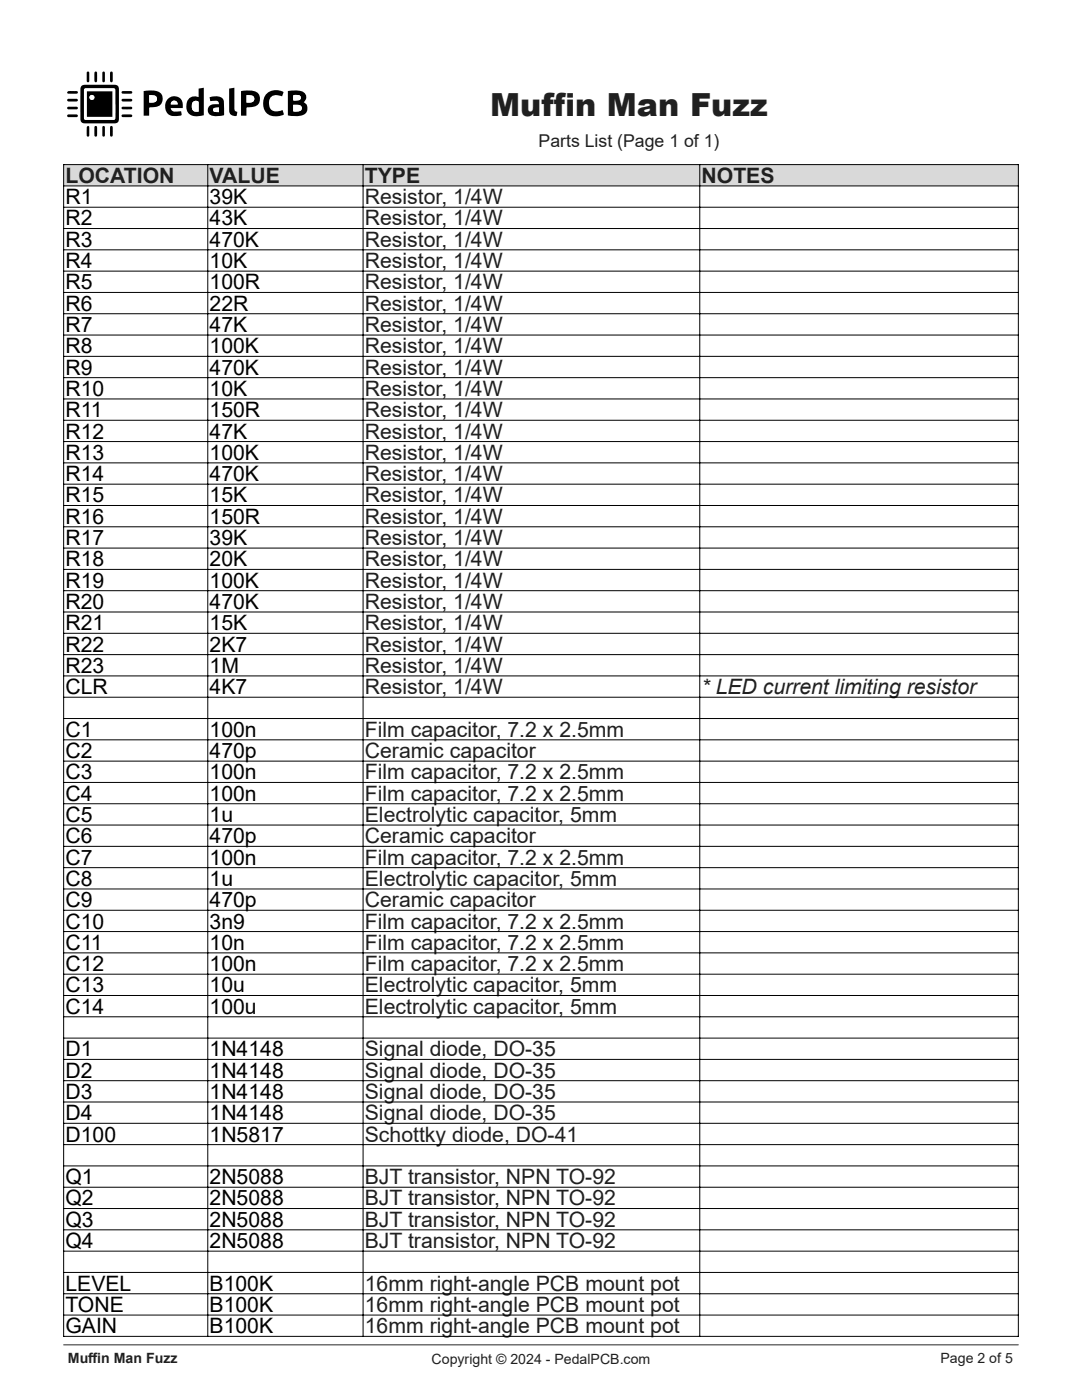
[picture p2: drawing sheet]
<svg xmlns="http://www.w3.org/2000/svg" width="216mm" height="279mm" viewBox="0 0 216 279" stroke-linecap="round" stroke-linejoin="round" font-family="sans-serif">
<path d="M12.7 268.4h190.5" fill="none" stroke="#231f20" stroke-width=".2"/>
<path d="M12.7 12.7v16.4h49.3v-16.4zM16.3 17.1a3.5 3.5 0 0 0-.3 2.2v3a3.4 3.4 0 0 0 .3 2.1 3.5 3.5 0 0 0 2.1 .2h3a3.5 3.5 0 0 0 2.1-.2l.2-.7v-5.4a.99 .99 0 0 0-.9-1.4h-4.4a3.5 3.5 0 0 0-2.1 .2zM57.4 18.2v4.8l1.6 .2a1.84 1.84 0 0 0 2.3-1.7 1.09 1.09 0 0 0-.7-1.1 1.31 1.31 0 0 0 .4-1.5 1.31 1.31 0 0 0-1.4-.8zM39.6 17.7v1.7a1.77 1.77 0 0 0-1.9 .3 1.77 1.77 0 0 0-.5 1.8 1.92 1.92 0 0 0 2.5 1.7l1-.2v-5.5zM28.7 18.2v4.9h1.1v-1.6l.2-.1a1.92 1.92 0 0 0 2.5-1.9 1.67 1.67 0 0 0-1.9-1.4zM48.1 18.2v4.9h1.1v-1.6a4.5 4.5 0 0 0 2.2-.6 1.7 1.7 0 0 0 .3-2 1.7 1.7 0 0 0-1.8-.8zM53.1 18.8a2.66 2.66 0 0 0-.3 3.2 2.66 2.66 0 0 0 3 1.2l.9-.4-.3-.8a1.79 1.79 0 0 1-2.6-.6l-.1-.3a1.58 1.58 0 0 1 .5-1.8 1.58 1.58 0 0 1 1.8-.1h.3l.3-.8a2.76 2.76 0 0 0-3.5 .4zM33.6 19.7a2.03 2.03 0 0 0-.4 2.5 2.03 2.03 0 0 0 2.4 .9l.6-.1-.1-.8-.9 .1a.86 .86 0 0 1-1.1-.7h2.4a1.78 1.78 0 0 0-.7-2.1 1.78 1.78 0 0 0-2.2 .2zM41.8 19.4l.2 .8 .8-.1a.64 .64 0 0 1 .9 .7 1.94 1.94 0 0 0-2.2 .8 1.21 1.21 0 0 0 1.4 1.6l1.8-.2v-2.2a1.44 1.44 0 0 0-2-1.6zM45.7 17.7v3.8a1.19 1.19 0 0 0 .3 1.3 1.19 1.19 0 0 0 1.2 .3l.2-.8a.59 .59 0 0 1-.6-.7v-4.1zM13.4 19.8v.3l.3 .2h1.5l.3-.3-.3-.3zM24.3 19.8v.3l.3 .2h1.5l.3-.3-.3-.3zM13.4 23v.3l.3 .1h1.5l.3-.3-.3-.3zM24.3 22.9v.4l.3 .1h1.5l.3-.3-.3-.3zM18.9 25.2l-.1 1.8 .3 .3 .2-.1 .1-.2v-1.5l-.1-.3zM18.9 14.3l-.1 1.8 .3 .3 .3-.3v-1.5l-.1-.3zM24.3 18.3v.3l.2 .1h1.6l.3-.3-.3-.2zM24.3 21.4v.3l.2 .1h1.6l.3-.3-.3-.2zM22.1 14.3l-.1 1.8 .2 .3 .3-.3v-1.5l-.1-.3zM22.1 25.2l-.1 1.8 .2 .3 .3-.3v-1.6l-.1-.2zM13.4 21.4v.3l.3 .1h1.5l.3-.2-.3-.3zM13.5 18.3l-.1 .3 .3 .1h1.5l.3-.3-.3-.2zM20.5 14.3l-.1 1.8 .3 .3 .2-.3v-1.5l-.1-.3zM17.4 25.2l-.1 1.8 .3 .3 .2-.3v-1.6l-.1-.2zM17.4 14.3l-.1 1.8 .3 .3 .2-.3v-1.5l-.1-.3zM20.5 25.2l-.1 1.8 .3 .3 .2-.3v-1.6l-.1-.2z" fill-rule="evenodd" fill="#fff"/>
<g fill="#000">
<path d="M13.5 18.3l1.7-.1 .3 .2-.3 .3h-1.5l-.3-.1z" fill-rule="evenodd"/>
<path d="M17.4 14.3h.3l.1 .3v1.5l-.2 .3-.3-.3z" fill-rule="evenodd"/>
<path d="M18.9 14.3h.4l.1 .3v1.5l-.3 .3-.3-.3z" fill-rule="evenodd"/>
<path d="M20.5 14.3h.3l.1 .3v1.5l-.2 .3-.3-.3z" fill-rule="evenodd"/>
<path d="M22.1 14.3h.3l.1 .3v1.5l-.3 .3-.2-.3z" fill-rule="evenodd"/>
<path d="M24.3 19.8l1.8-.1 .3 .3-.3 .3h-1.5l-.3-.2z" fill-rule="evenodd"/>
<path d="M24.3 18.3l1.8-.1 .3 .2-.3 .3h-1.6l-.2-.1z" fill-rule="evenodd"/>
<path d="M28.7 18.2l.2-.1a5.1 5.1 0 0 1 3 .4 1.71 1.71 0 0 1 .4 2 1.71 1.71 0 0 1-2 .9l-.5 .1v1.6h-1.1zM29.8 19v1.5a1.44 1.44 0 0 0 1.5-.5 .77 .77 0 0 0-.2-.8 .77 .77 0 0 0-.8-.2z" fill-rule="evenodd"/>
<path d="M39.6 17.7l1.1-.2v5.5a2.72 2.72 0 0 1-3.3-.7 2.21 2.21 0 0 1 1-3l1.2 .1zM38.5 20.3a1.19 1.19 0 0 0 .6 2h.5v-2a.78 .78 0 0 0-1.1 0z" fill-rule="evenodd"/>
<path d="M45.7 17.7l1.1-.2v4.1a.59 .59 0 0 0 .6 .7l-.2 .8a1.19 1.19 0 0 1-1.2-.3 1.19 1.19 0 0 1-.3-1.3z" fill-rule="evenodd"/>
<path d="M48.1 18.2l.2-.1a4.9 4.9 0 0 1 3.2 .5 1.7 1.7 0 0 1 .2 2 1.7 1.7 0 0 1-1.8 .8l-.7 .1v1.6h-1.1zM49.2 19v1.5a1.06 1.06 0 0 0 1.5-1 1.38 1.38 0 0 0-1.5-.5z" fill-rule="evenodd"/>
<path d="M57.4 18.2l1.7-.2a1.65 1.65 0 0 1 2 1.4l-.1 .4-.4 .6a1.41 1.41 0 0 1 .7 1.6 1.41 1.41 0 0 1-1.3 1.1l-1 .1-1.6-.2zM58.5 20.9v1.3l.7 .1a.74 .74 0 0 0 .9-.3 .74 .74 0 0 0 0-.9l-.6-.2zM58.6 19l-.1 .9a1.42 1.42 0 0 0 1.5-.2 .67 .67 0 0 0-.2-.7 .67 .67 0 0 0-.7-.1z" fill-rule="evenodd"/>
<path d="M13.4 21.4l1.8-.1 .3 .3-.3 .2h-1.5l-.3-.1z" fill-rule="evenodd"/>
<path d="M13.4 23l1.8-.2 .3 .3-.3 .3h-1.5l-.3-.1z" fill-rule="evenodd"/>
<path d="M13.4 19.8l1.8-.1 .3 .3-.3 .3h-1.5l-.3-.2z" fill-rule="evenodd"/>
<path d="M17.4 25.2h.3l.1 .2v1.6l-.2 .3-.3-.3z" fill-rule="evenodd"/>
<path d="M18.9 25.2h.4l.1 .3v1.5l-.1 .2-.2 .1-.3-.3z" fill-rule="evenodd"/>
<path d="M20.5 25.2h.3l.1 .2v1.6l-.2 .3-.3-.3z" fill-rule="evenodd"/>
<path d="M22.1 25.2h.3l.1 .2v1.6l-.3 .3-.2-.3z" fill-rule="evenodd"/>
<path d="M16.3 17.1a3.5 3.5 0 0 1 2.1-.2h3a3.6 3.6 0 0 1 2.1 .2l.2 .7v5.4a.99 .99 0 0 1-.9 1.4h-4.4a3.5 3.5 0 0 1-2.1-.2 3.4 3.4 0 0 1-.3-2.1v-3a3.5 3.5 0 0 1 .3-2.2zM16.9 17.7l-.1 .3v5.8l.4 .1h5.6l.2-.3v-5.8l-.4-.2z" fill-rule="evenodd"/>
<path d="M24.3 21.4l1.8-.1 .3 .2-.3 .3h-1.6l-.2-.1z" fill-rule="evenodd"/>
<path d="M24.3 22.9l1.8-.1 .3 .3-.3 .3h-1.5l-.3-.1z" fill-rule="evenodd"/>
<path d="M33.6 19.7a1.78 1.78 0 0 1 2.2-.2 1.78 1.78 0 0 1 .7 2.1h-2.4a1 1 0 0 0 1.4 .7l.6-.1 .1 .7a2.8 2.8 0 0 1-2.8-.3 2.32 2.32 0 0 1 .2-2.9zM34.2 20.3l-.1 .5h1.4a.7 .7 0 0 0-.5-.7 .7 .7 0 0 0-.8 .2z" fill-rule="evenodd"/>
<path d="M41.8 19.4a2.18 2.18 0 0 1 2.8 .6l.1 3a3.7 3.7 0 0 1-2.9-.2 1.24 1.24 0 0 1-.1-1.5 1.24 1.24 0 0 1 1.4-.5h.6a.74 .74 0 0 0-.4-.7 .74 .74 0 0 0-.8 0l-.5 .1zM42.6 21.6l-.1 .1a.41 .41 0 0 0 .3 .6l.9 .1v-.9z" fill-rule="evenodd"/>
<path d="M53.1 18.8a2.76 2.76 0 0 1 3.5-.4l-.3 .8h-.3a1.67 1.67 0 0 0-2.3 .7 1.67 1.67 0 0 0 .9 2.3h.7l1.1-.2 .3 .8a2.7 2.7 0 0 1-4.1-1.5v-1.3z" fill-rule="evenodd"/>
</g>
<g fill="#fff">
<path d="M16.9 17.7l5.7-.1 .4 .2v5.8l-.2 .3h-5.6l-.4-.1v-5.8zM17.3 18.2v5.1h5.1v-5.1z" fill-rule="evenodd"/>
<path d="M58.5 20.9h.7a.74 .74 0 0 1 .8 .2 .74 .74 0 0 1 .1 .9l-.5 .2h-1.1z" fill-rule="evenodd"/>
<path d="M58.6 19l.5-.1a.64 .64 0 0 1 .7 .2 .64 .64 0 0 1 .1 .8l-1.4 .1z" fill-rule="evenodd"/>
<path d="M38.5 20.3a.72 .72 0 0 1 1.1 .1v1.9a1.03 1.03 0 0 1-1.1-.2 1.03 1.03 0 0 1-.2-1.1z" fill-rule="evenodd"/>
<path d="M29.8 19h.5a.78 .78 0 0 1 1 .8 .78 .78 0 0 1-1.1 .7h-.4z" fill-rule="evenodd"/>
<path d="M49.2 19h.5a.79 .79 0 0 1 1 .8 .79 .79 0 0 1-1 .7h-.5z" fill-rule="evenodd"/>
<path d="M34.2 20.3a.7 .7 0 0 1 .8-.2 .7 .7 0 0 1 .5 .7h-1.4z" fill-rule="evenodd"/>
<path d="M42.6 21.6l1.1-.1v.9l-.9-.1a.42 .42 0 0 1-.3-.3 .42 .42 0 0 1 .1-.4z" fill-rule="evenodd"/>
</g>
<path d="M17.3 18.2v5.1h5.1v-5.1zM17.9 19.4a.49 .49 0 0 0 .9 0 .49 .49 0 0 0-.9 0z" fill-rule="evenodd" fill="#000"/>
<circle cx="18.3" cy="19.4" r=".49" fill="#fff"/>
<path d="M12.7 32.9h190.5v4.2h-190.5z" fill-rule="evenodd" fill="#d9d9d9"/>
<path d="M139.6 113.6v55.3h63.6v-55.3zM139.6 173.2v4.2h63.6v-4.2z" fill-rule="evenodd" fill="#fff"/>
<g fill="none" stroke="#000" stroke-width=".2">
<path d="M12.7 32.8v234M12.7 32.9h190.5M12.7 37.1h190.5M41.5 32.9v233.8M72.4 32.9v233.8M139.6 32.9v233.8M203.2 32.8v234M12.7 41.4h190.5M12.7 45.6h190.5M12.7 49.9h190.5M12.7 54.1h190.5M12.7 58.4h190.5"/>
<path d="M12.7 62.6h190.5M12.7 66.9h190.5M12.7 71.1h190.5M12.7 75.4h190.5M12.7 79.6h190.5M12.7 83.9h190.5M12.7 88.1h190.5M12.7 92.4h190.5M12.7 96.6h190.5M12.7 100.9h190.5M12.7 105.1h190.5M12.7 109.4h190.5"/>
<path d="M12.7 113.6h190.5M12.7 117.9h190.5M12.7 122.1h190.5M12.7 126.4h190.5M12.7 130.6h190.5M12.7 134.9h190.5M12.7 139.1h190.5M12.7 143.4h190.5M12.7 147.7h190.5M12.7 151.9h190.5M12.7 156.2h190.5M12.7 160.4h190.5"/>
<path d="M12.7 164.7h190.5M12.7 168.9h190.5M12.7 173.2h190.5M12.7 177.4h190.5M12.7 181.7h190.5M12.7 185.9h190.5M12.7 190.2h190.5M12.7 194.4h190.5M12.7 198.7h190.5M12.7 202.9h190.5M12.7 207.2h190.5M12.7 211.4h190.5"/>
<path d="M12.7 215.7h190.5M12.7 219.9h190.5M12.7 224.2h190.5M12.7 228.4h190.5M12.7 232.7h190.5M12.7 236.9h190.5M12.7 241.2h190.5M12.7 245.4h190.5M12.7 249.7h190.5M12.7 253.9h190.5M12.7 258.2h190.5M12.7 262.4h190.5"/>
<path d="M12.7 266.7h190.5"/>
</g>
<g font-size="6.3" fill="#231f20">
<text x="97.8" y="23.1">Muff</text>
<text x="110.5" y="23.1">in Man Fuzz</text>
</g>
<g font-size="4.2" fill="#231f20">
<text x="13.1" y="36.5">LOCATION</text>
<text x="41.8" y="36.5">VALUE</text>
<text x="72.8" y="36.5">TYPE</text>
<text x="72.8" y="40.7">Resistor, 1/4W</text>
<text x="140" y="36.5">NOTES</text>
<text x="72.8" y="45">Resistor, 1/4W</text>
<text x="72.8" y="49.3">Resistor, 1/4W</text>
<text x="72.8" y="53.5">Resistor, 1/4W</text>
<text x="72.8" y="57.8">Resistor, 1/4W</text>
<text x="72.8" y="62">Resistor, 1/4W</text>
<text x="72.8" y="66.3">Resistor, 1/4W</text>
<text x="72.8" y="70.5">Resistor, 1/4W</text>
<text x="72.8" y="74.8">Resistor, 1/4W</text>
<text x="72.8" y="79">Resistor, 1/4W</text>
<text x="72.8" y="83.3">Resistor, 1/4W</text>
<text x="72.8" y="87.5">Resistor, 1/4W</text>
<text x="72.8" y="91.8">Resistor, 1/4W</text>
<text x="72.8" y="96">Resistor, 1/4W</text>
<text x="72.8" y="100.3">Resistor, 1/4W</text>
<text x="72.8" y="104.5">Resistor, 1/4W</text>
<text x="72.8" y="108.8">Resistor, 1/4W</text>
<text x="72.8" y="113">Resistor, 1/4W</text>
<text x="72.8" y="117.3">Resistor, 1/4W</text>
<text x="72.8" y="121.5">Resistor, 1/4W</text>
<text x="72.8" y="125.8">Resistor, 1/4W</text>
<text x="72.8" y="130">Resistor, 1/4W</text>
<text x="72.8" y="134.3">Resistor, 1/4W</text>
<text x="72.8" y="138.5">Resistor, 1/4W</text>
<text x="140" y="138.5">* LED current limiting resistor</text>
<text x="72.8" y="147">Film capacitor, 7.2 x 2.5mm</text>
<text x="72.8" y="151.3">Ceramic capacitor</text>
<text x="72.8" y="155.5">Film capacitor, 7.2 x 2.5mm</text>
<text x="72.8" y="159.8">Film capacitor, 7.2 x 2.5mm</text>
<text x="72.8" y="164">Electrolytic capacitor, 5mm</text>
<text x="72.8" y="168.3">Ceramic capacitor</text>
<text x="72.8" y="172.6">Film capacitor, 7.2 x 2.5mm</text>
<text x="72.8" y="176.8">Electrolytic capacitor, 5mm</text>
<text x="72.8" y="181.1">Ceramic capacitor</text>
<text x="72.8" y="185.3">Film capacitor, 7.2 x 2.5mm</text>
<text x="72.8" y="189.6">Film capacitor, 7.2 x 2.5mm</text>
<text x="72.8" y="193.8">Film capacitor, 7.2 x 2.5mm</text>
<text x="72.8" y="198.1">Electrolytic capacitor, 5mm</text>
<text x="72.8" y="202.3">Electrolytic capacitor, 5mm</text>
<text x="72.8" y="210.8">Signal diode, DO-35</text>
<text x="72.8" y="215.1">Signal diode, DO-35</text>
<text x="72.8" y="219.3">Signal diode, DO-35</text>
<text x="72.8" y="223.6">Signal diode, DO-35</text>
<text x="72.8" y="227.8">Schottky diode, DO-41</text>
<text x="72.8" y="236.3">BJT transistor, NPN TO-92</text>
<text x="72.8" y="240.6">BJT transistor, NPN TO-92</text>
<text x="72.8" y="244.8">BJT transistor, NPN TO-92</text>
<text x="72.8" y="249.1">BJT transistor, NPN TO-92</text>
<text x="72.8" y="257.6">16mm right-angle PCB mount pot</text>
<text x="72.8" y="261.8">16mm right-angle PCB mount pot</text>
<text x="72.8" y="266.1">16mm right-angle PCB mount pot</text>
</g>
<g font-size="4.2">
<text x="13.1" y="40.7">R1</text>
<text x="41.8" y="40.7">39K</text>
<text x="13.1" y="45">R2</text>
<text x="41.8" y="45">43K</text>
<text x="13.1" y="49.3">R3</text>
<text x="13.1" y="53.5">R4</text>
<text x="41.8" y="49.3">470K</text>
<text x="41.8" y="53.5">10K</text>
<text x="13.1" y="57.8">R5</text>
<text x="41.8" y="57.8">100R</text>
<text x="13.1" y="62">R6</text>
<text x="41.8" y="62">22R</text>
<text x="13.1" y="66.3">R7</text>
<text x="13.1" y="70.5">R8</text>
<text x="41.8" y="66.3">47K</text>
<text x="41.8" y="70.5">100K</text>
<text x="13.1" y="74.8">R9</text>
<text x="41.8" y="74.8">470K</text>
<text x="13.1" y="79">R10</text>
<text x="13.1" y="83.3">R11</text>
<text x="41.8" y="79">10K</text>
<text x="41.8" y="83.3">150R</text>
<text x="13.1" y="87.5">R12</text>
<text x="41.8" y="87.5">47K</text>
<text x="13.1" y="91.8">R13</text>
<text x="41.8" y="91.8">100K</text>
<text x="13.1" y="96">R14</text>
<text x="13.1" y="100.3">R15</text>
<text x="41.8" y="96">470K</text>
<text x="41.8" y="100.3">15K</text>
<text x="13.1" y="104.5">R16</text>
<text x="41.8" y="104.5">150R</text>
<text x="13.1" y="108.8">R17</text>
<text x="13.1" y="113">R18</text>
<text x="41.8" y="108.8">39K</text>
<text x="41.8" y="113">20K</text>
<text x="13.1" y="117.3">R19</text>
<text x="41.8" y="117.3">100K</text>
<text x="13.1" y="121.5">R20</text>
<text x="13.1" y="125.8">R21</text>
<text x="41.8" y="121.5">470K</text>
<text x="41.8" y="125.8">15K</text>
<text x="13.1" y="130">R22</text>
<text x="41.8" y="130">2K7</text>
<text x="13.1" y="134.3">R23</text>
<text x="41.8" y="134.3">1M</text>
<text x="13.1" y="138.5">CLR</text>
<text x="41.8" y="138.5">4K7</text>
<text x="13.1" y="147">C1</text>
<text x="41.8" y="147">100n</text>
<text x="13.1" y="151.3">C2</text>
<text x="13.1" y="155.5">C3</text>
<text x="41.8" y="151.3">470p</text>
<text x="41.8" y="155.5">100n</text>
<text x="13.1" y="159.8">C4</text>
<text x="41.8" y="159.8">100n</text>
<text x="13.1" y="164">C5</text>
<text x="41.8" y="164">1u</text>
<text x="13.1" y="168.3">C6</text>
<text x="13.1" y="172.6">C7</text>
<text x="41.8" y="168.3">470p</text>
<text x="41.8" y="172.6">100n</text>
<text x="13.1" y="176.8">C8</text>
<text x="41.8" y="176.8">1u</text>
<text x="13.1" y="181.1">C9</text>
<text x="13.1" y="185.3">C10</text>
<text x="41.8" y="181.1">470p</text>
<text x="41.8" y="185.3">3n9</text>
<text x="13.1" y="189.6">C11</text>
<text x="41.8" y="189.6">10n</text>
<text x="13.1" y="193.8">C12</text>
<text x="41.8" y="193.8">100n</text>
<text x="13.1" y="198.1">C13</text>
<text x="13.1" y="202.3">C14</text>
<text x="41.8" y="198.1">10u</text>
<text x="41.8" y="202.3">100u</text>
<text x="13.1" y="210.8">D1</text>
<text x="13.1" y="215.1">D2</text>
<text x="41.8" y="210.8">1N4148</text>
<text x="41.8" y="215.1">1N4148</text>
<text x="13.1" y="219.3">D3</text>
<text x="41.8" y="219.3">1N4148</text>
<text x="13.1" y="223.6">D4</text>
<text x="13.1" y="227.8">D100</text>
<text x="41.8" y="223.6">1N4148</text>
<text x="41.8" y="227.8">1N5817</text>
<text x="13.1" y="236.3">Q1</text>
<text x="41.8" y="236.3">2N5088</text>
<text x="13.1" y="240.6">Q2</text>
<text x="13.1" y="244.8">Q3</text>
<text x="41.8" y="240.6">2N5088</text>
<text x="41.8" y="244.8">2N5088</text>
<text x="13.1" y="249.1">Q4</text>
<text x="41.8" y="249.1">2N5088</text>
<text x="13.1" y="257.6">LEVEL</text>
<text x="41.8" y="257.6">B100K</text>
<text x="13.1" y="261.8">TONE</text>
<text x="41.8" y="261.8">B100K</text>
<text x="13.1" y="266.1">GAIN</text>
<text x="41.8" y="266.1">B100K</text>
</g>
<text font-size="3.5" fill="#231f20" x="107.5" y="29.3">Parts List (Page 1 of 1)</text>
<g font-size="2.8" fill="#231f20">
<text x="13.5" y="272">Muf</text>
<text x="17.6" y="272">f</text>
<text x="17.6" y="272">in Man Fuzz</text>
<text x="86.1" y="272.2">Copyright © 2024 - PedalPCB.com</text>
<text x="187.7" y="272">Page 2 of 5</text>
</g>
</svg>
